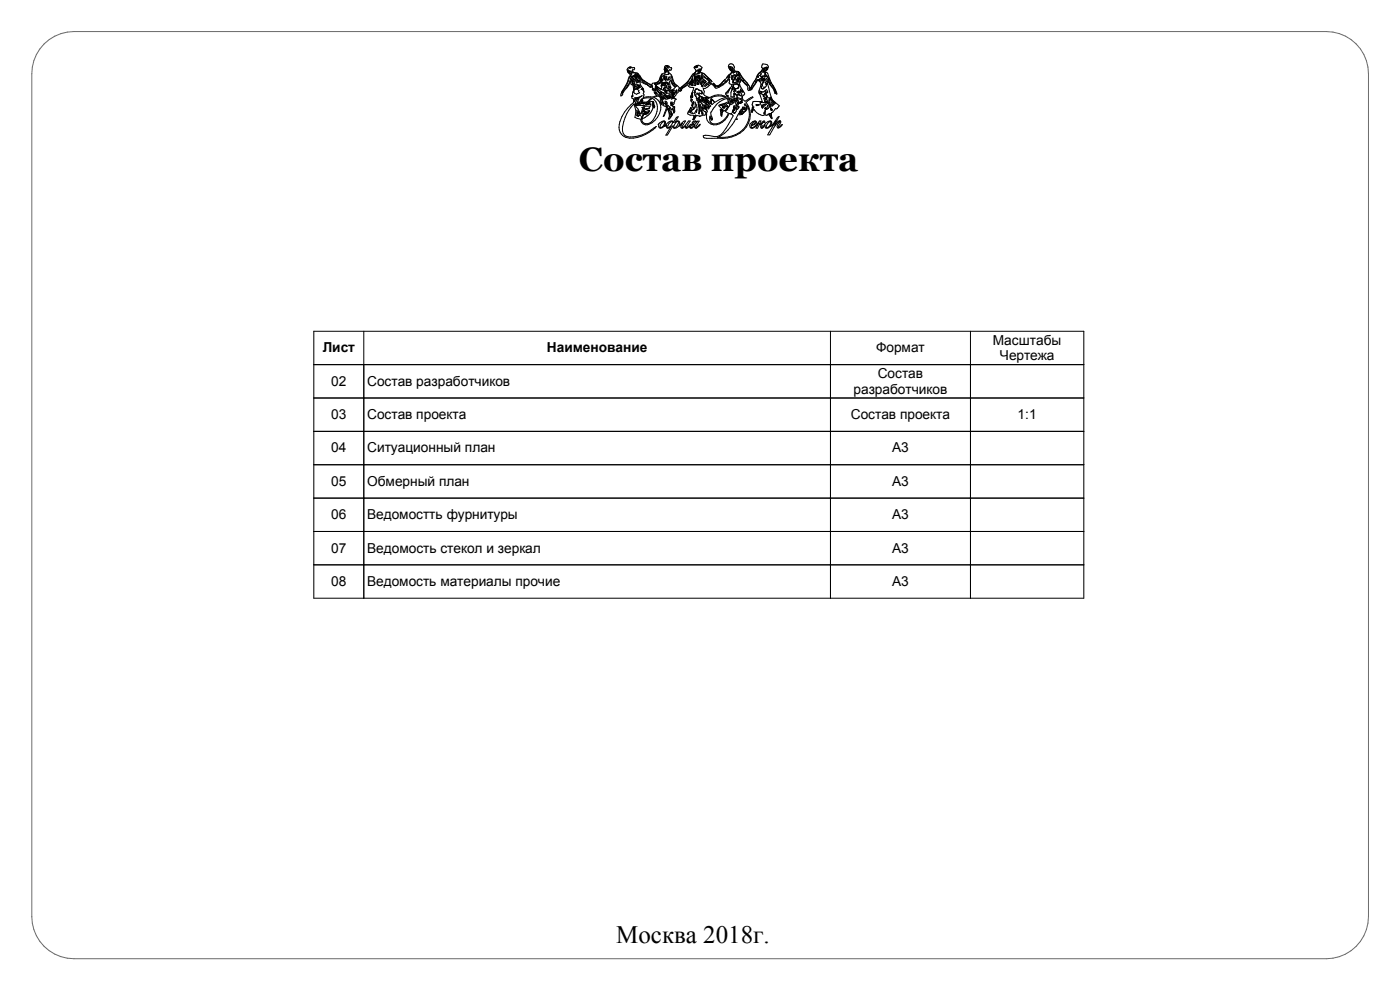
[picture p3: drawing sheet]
<svg xmlns="http://www.w3.org/2000/svg" width="420mm" height="297mm" viewBox="0 0 420 297" stroke-linecap="round" stroke-linejoin="round" font-family="sans-serif">
<path d="M13.2 13.2a12.6 12.6 0 0 1 9-3.7h375.7a12.6 12.6 0 0 1 12.6 12.6v252.6a12.6 12.6 0 0 1-12.6 12.6h-375.7a12.6 12.6 0 0 1-12.7-12.6v-252.6a12.6 12.6 0 0 1 3.7-8.9z" fill="none" stroke="#6a6a6a" stroke-width=".3"/>
<g fill="none" stroke="#000" stroke-width=".3">
<path d="M218.9 19.9l.5 .1-.3 .3 .2 .1 .4-.3 .3 .7-.4 .4-.3-.1h.3l.1-.3h-.5l-.1-.4-.3-.1zM188.3 21l.3 .1-.2 .1zM188.4 21.4l.6-.1-.2 .2 .5-.2v.4l-.3 .4-.1-.3-.4-.1zM188.7 20.3h.2v-.2a1.05 1.05 0 0 0-.7 1.2 1.05 1.05 0 0 0 1.1 .9l-.1 .3a2.88 2.88 0 0 0-1 2.3l-1.4 2.3 .3-.3a8.3 8.3 0 0 0 1.7-3.6l.4 .7-.8 1.7h-.2l.1 .2-1.1 1-.7 1.1 .3-.7-.2 .1-.3 1.5 .5-.5a2.84 2.84 0 0 1 1.3-2l1-2a.9 .9 0 0 0 .8 1.2 3 3 0 0 1-.1 2.5l-.1 .7h.2l-.4 .2 .1 .5 .4 .3v1.1a9.8 9.8 0 0 0-4.2 8.1 3.5 3.5 0 0 0 4.3 2.5 11.6 11.6 0 0 0 6.8-3.5 11.4 11.4 0 0 1-8.5 3.1 2.29 2.29 0 0 1-1.6-3.1 12.5 12.5 0 0 1 3.3-6.7 4.7 4.7 0 0 1 .4 4l1.6 .5a2.04 2.04 0 0 0 1.4 1.7 2.04 2.04 0 0 0 2.1-.6 5.4 5.4 0 0 0 2.4-5.7 3.2 3.2 0 0 0-1.8-1.9l1.1-.4 .4 .1 .4 .4v1.1a2.1 2.1 0 0 0 1.9 1.7l-1 2.8 1.1-2.3a2.73 2.73 0 0 1 .4 3.1l.7-.5 .5-1.1a1.05 1.05 0 0 1-.1-1.5l.3 .4 .1 .8h.2l.2-.5v-1.3l-.7-.2 .5-.7-.1-.4 .3-.7 .5-.2-.9-.4 1.5-1.8v-.6l.6 .3 .3-.2 .4-.7 1.6-1 .5 .7 1.2 .2-.6 1.8v.2l.3-.5v1.2l-.1 .3v-.6l-.2 .1v.3l-.2-.1 .1-.6-.2 .8 .1 .2a1.27 1.27 0 0 0 .4 1.5l-.2 .8 .5-1.3v.8l-1 2.3 .4-.3 .1 .1 .2-.3M188.7 20.3h.1M188.7 20.3l.6 .1-.3-.1 .3-.1h-.3l.2-.1 .6 .3 .5-.2 .1 .4-.2 .3h-.4v.3l.4 .5a1.7 1.7 0 0 1 1.8 1 5.7 5.7 0 0 0 3.5 2.6l.3-.4 1.1-.2 .8-.5-1.1 1 1.3-.3-.2-.1a.58 .58 0 0 0 .3-1l-.3 .3 .9-2h.2l-.4 .7 .2 .1 .5-.4 .1 .2 .1-.3 1.3-.2-.4-1.1-.4 .6-.7 .3 .6-.5-.2-.1-.3-.6 .3-.9 .7-.2h-.3l.5 .8-.1-.8 .8 .6 .3-.1-.1 .8a.41 .41 0 0 0-.4-.1 .41 .41 0 0 0-.3 .3 1.28 1.28 0 0 0 .8 1.3 4.7 4.7 0 0 0 1.7 3.1l.7 .7 .3 .1 .3-.3a10.7 10.7 0 0 0 3.4-3.9l.7-.4M189.2 23l.6 .1 .3-.4 .2 .2 1 1.9-.4 .1-.5-1.2-.1 .2-.6-.8 .6 1.3 .2 .7-.6 .2v-.8l-.2 .6-.4-1.5 .4 1 .1-.5 .2 .3-.1-.5zM189.6 21.6l1.2 .4a1.87 1.87 0 0 1-1.7 .9l.4-.6zM190.2 25.6l.1 .2zM190.4 25.5l.5-.1 .4 .3h.5l-.7-.3 .6 .1 .4 .4h-.7l.7 .3-.3 .1-1.2-.3 .8 .3 .1 .2-.2-.1-.1 .3h-.3l.8 .4-.2 .3 .4 .4-.9 .5-.9-.6 .2-.8 .5-.2-.4 .1-.2-.6 .3-.4zM190.4 29.3l1.4-.2 .8-.4-.9 .7-1 .2h.8l-1.3 .9 .2-.6h.4l-.4-.3 .5-.1zM190.4 25.1h.1"/>
<path d="M190.6 30.8l.9-.6-.1 .8-.9 .1zM190.8 22.7l.5 .4-.4-.7-.1 .2-.2-.1 .1 .4-.4-.2 1.3 1.9 .2-.1-.4-.2-.2-.3 .3 .2-.7-1.5M191.1 22.4l1.1 1.6-.3 .2zM191.3 34l-.1 .3 .2 .5M191.3 34l-.2-1-.1 1.7 .4 .1M191.4 33.3l.7 1.4-.4-.1zM191.4 34.8h.1M191.5 29.6l.1 .1-.1 .1zM192 30.8h.1M192.4 31.6h-.1M192.4 29.7l-.5 1.1 .1 .2h-.5l.2-.3 .1 .2zM192.6 30.9l-1.9 .5 1.7 .2"/>
<path d="M192.6 30.9h.8l-.5 .3 1.2-.5-.8 1-.6-.1 .6 .2-.4 .6-.3-.2 .3 .3-.7 1.6-.8-1.4-1-1.2 .2-.3 .3 .5 1.4-.1M192.6 36.3l-.1-.4 .3-.4a4.9 4.9 0 0 0 3.1-3.4l-.1-.5 .3 .7 .3-.3-.3-.8a.58 .58 0 0 0 0-.6 .58 .58 0 0 0-.6-.2l-.4 .2-.5-.2 1.1-.9a4 4 0 0 1 .9 5.3 2.55 2.55 0 0 1-3.6 2l-.4-.5M192.7 26.7v.1M192.8 34.5l.3 .1-.6 1.1-.1-.6zM193 30.7l-.3-.9a3.6 3.6 0 0 1 2.7-.4l-1.2 1.1-1.6 .4M193 30.7h.1M193 30.7h-.4l.1-1.1-.3 .6v.7l.1-.6 .1 .6M193.1 32.6l1.6 .5v.2l-1.1 .8h-1l.2-.8 .5-.2v.4v-.3l-.4 .3 .7-.1-.7-.4zM193.1 34.3h.1a1.96 1.96 0 0 0 1.7-1.1 1.54 1.54 0 0 1-1.8 1.1zM193.4 33.7l.6-.2-.4 .4h-.2l.3-.1zM194.4 31.3h.1M194.6 30.6l-.5 .4 .2 .3-.3-.2-.2 .4 .2-.2 .1 .1 .3-.1"/>
<path d="M194.6 30.6l.2 .4M194.7 30.7l.6 .8-.5-.5M194.7 30.7l.1 .3M194.8 31h.1M194.8 31.1l-.3 .2v-.4l-.3 .2 .2 .2M194.8 31v.1M195 31.8l-.3 .8v-.2l-1 .3-.5-.2 .3-.7h1.5M195.5 25.7l-.6-.3a4.8 4.8 0 0 1-2.9-2.4l-.9-1 .4 .9 1.5 1.7 1.3 .8-2.1-.9-.2 .1 .1 .7 .8 1.2 .2 .6-.5-.7-.3 .4 .4-.4v.3M195.5 25.7h.1M195.6 25.7l-.5 .3-.8-.5 .9 .7 .6-.5-.1 1.2 .6 .3 .1 .8 .6 .6a3.1 3.1 0 0 1-2.5 .4l-1.5 .2 .2-1.8-.5-.6M195.8 30.6l.2 .1 .3 1.3-.6-.8 .2-.2zM195.9 26.6l.2-.1v.5l-.3-.2z"/>
<path d="M196.5 27.7l.4 .2-.1 .3zM196.5 27l.2 .1-.2-.6 .4 .5-.3-1 1.3 1.8M196.5 27l-.1-.2 1.1 1.7 .7-.1-1.1-1.3 .7 .8M196.8 25.4l1.4-.5 .3-.5-.1 2.3-1-.6zM196.9 25.7a3.6 3.6 0 0 0 3 1.4l-.3-.4-.7 .1 .4-.6 .2 .2 .2-.2 .7 .5 .2-.2 .3 .3-.1 .3-.2-.2-.7 .2M196.9 25.7l-.6-.7 1.1 1.4-.7-.6a3.6 3.6 0 0 0 5.6 1.2l-1.2 .6-.3-.2 1.1-.4-1.2 .2-.8-.1M197.7 28.7h.5l.3 .4 1.4 .6-1-.2 .1 .2h-.2zM197.9 27.8l.1 .2zM198.1 23.2l.3 .6-.3 .1zM198.2 27.6l1.5 .7 .1 .2h-.4l.6 .4v-.2l.2 .1 1.8-1.1-1 1.4-.7 .3-.4-.3h.7l.4-.3a2.08 2.08 0 0 1-2.5-.7l-.5-.1 .5-.1zM198.2 28.7l1.2 .4 .2 .3zM198.3 29.1l.5 .5z"/>
<path d="M198.4 23.1l.5 1-.2 .1h-.3zM198.4 29.8l.4 .3-.1 .8 .3-.1 .4 .2-.3 .3-.7-.5zM198.5 24l.1 .2zM198.6 36.8l.7-.3a1.44 1.44 0 0 1-1.2 1.7v-.8zM198.6 25.3l.1 .4h-.2zM198.9 24.6l.3 1.1-.4-.1zM198.9 25h.1M199.1 31.3h.1M199.1 23l.3 .9-.3-.2zM199.1 24.8h.4l.1-.3 .2 .6 .1-.5 .8 1.5h-.9l.2-.2-.1-.3-.6-.8 .5 1h-.4zM199.3 27.2l.8 .2-.2 .2 .2 .1-.6-.1 .2-.1zM199.3 22.9l.4 .1v.4l.3-.5-.2 1.2z"/>
<path d="M199.4 20.5l.6 .1-.3 .1 .2 .2h.3l-.7 .4 .2-.3-.1-.3-.2 .1zM199.5 20.1l.3 .2zM199.5 30.3l.6 .4v.4l-.5-.3zM199.6 31l.5 .2-.1 .8zM199.9 27.1h.1M200.2 29.7a3.4 3.4 0 0 0 2.2-1.7l-.8 .7 1.4-1.8-.1 .8v-.2a3.3 3.3 0 0 1-2.7 2.2zM200.3 24.7l.3 .7zM200.4 32.7l.4 .1 .6 1.2-.2 .3h.3l-.4 .9zM200.5 31.7l-.1-.2-.2 .8 .5 .2M200.5 31.7l.6 .5-.1 .2-.3-.1 .4 .3-.4-.1M200.7 32.5h.1M200.7 37l.5-.5h.6a1.85 1.85 0 0 1-1.5 1.7z"/>
<path d="M200.7 25.9l.4 .4zM200.8 23l-.2 .7 .2 .2-.6 .1zM201 24.3l.2-.2a3.2 3.2 0 0 0 1.4 2.1l-.5 .5-.8 .3-.4-1.5zM201.3 22.8l.5 1.2a1.92 1.92 0 0 0 1.2 1.8l-.4 .1-.9-.8-.4-1.1zM201.5 31.6l.3-.5-.2-.5h-.4l.3 .3-.3 .1 .4 .2h-.4l.3 .3-.2 .1h.2M201.7 32.5l.5-.3v1.1zM202.1 28.9l-.1 .3 .2-.2-.7 .7zM202.5 36.7h.1M202.5 36.7l1-1.7-.6 .3-.9 1.4-.1-.3a1.79 1.79 0 0 0-2.2 1.2l-.4 .1 .4-.9-.1-.4h-1l-1.1 1h.1l.1 .9a1.23 1.23 0 0 0 1.5-.4l.7-.4v.6l.5 .3 .9-.5-1.5 2.6 .5-.1 1.6-2.7 .2 .7a3.8 3.8 0 0 0 2.6-1.4 .79 .79 0 0 0 .1 1.4l.8-.6 .3 .6 1-.5 .2 .5a1.22 1.22 0 0 0 1.3-.8M202.5 36.7a.95 .95 0 0 1 1.2-.4l.2 .7-.2 .7 1.3-1.3 .7-.1-1.1 1.9 .5-.1 1.4-1.8h.6l-1.1 2 1.3-1h.3v.4l-.5 .1v.3l.4 .1 .9-.7-.7-.4a.7 .7 0 0 1 .5-.8 .7 .7 0 0 1 .8 .4l.3-.4h.5l-1.1 1.9h.4l.9-1v.3l-1.1 .9-.5-.2 .1-.5M202.6 36.9l.5-.5 .4 .1a1.53 1.53 0 0 1-1.3 1.7v-.5zM204.1 26.7l-.2-.2-.3 .2 .2 .4 .4-.1 .1-.2-.2-.1"/>
<path d="M207 24.7l.7-1 .1-1-.2 .1a11.6 11.6 0 0 1-3.4 3.7l.2 .2 .5-.7 .6-.2 .9-.9 .3 .1 .3-.5v.2M207.1 33.7h.1M207.5 25.1l.3-1-1.1 1.4 .8-.4M207.5 29.7l.3 .3-.3-.1-.1 .2zM207.7 33l.5-.9-.2 .7 .5-.6v-1.6l.3 .6a2.99 2.99 0 0 1 .1 2.5l.1-.8-.5 1.1-1.4-.2 .2-.3-.2 .2M207.8 23.6l-.8 1.3zM208 22.5l.7 1v2.1l-.5 .1 .3-2.6-.2 .2zM208.3 36.6l.5-.1-.1 .6-.4 .2-.2-.1zM208.3 34.9h.1M208.3 23.4l-.6 2.3-.3-.2zM208.4 22.1v.1M208.4 23.4h-.1"/>
<path d="M208.4 37.6h.1M208.5 27.2h.1M208.5 27.2l.3-.6 .2 .2 .2-.2 .5 .5 .9 .2h-.2l.4 .5-.4 .2 .2 .2-.4-.2M208.5 27.2l.2 .5-.4-.2-.1 .2 .3 1 .5 .4-.1 .3h1l-.2-.3 .2-.2-.2-.3 .3 .2-.1-.3-.9-.3 .1-.3 1.1 .1M208.5 34.6l.2-.1v.2l-.8 1.1zM208.5 21.8l-.4 .4 .3-.1M208.9 23l.5-.2-.2 .4 1.2 1.7 .3 1 .2-.2-.1 .3-.4-.2v-.9l-.1 .3h-.2l-.4-.9-.2-.2 .2 .4-1.2-1.8 .6 2.6 .2-.6 .2 .5-.3 .1h.4l-.7-2.2M209.1 29.7l1 .1 .2 .3-.6-.3 .4 .4h-.6l-.4-.1zM209.3 30.5h.8h-.3l1.1 .9-.6 1.2-.2-1.2-.4 .4 .1 1 .1 .2 .1-.4 .1 .5-.3 1h-.2l.1-1.8-.2-.8 .2-.1-.2-.3h.2v-.2zM209.4 22.9l.2 .4zM209.6 23.1l-.1-.4 .2-.1 .1 .6 .1-.2 .5 .7v-.6M209.6 23.1l.4 1v-.4l1.5 2.2 .5-.3-1.3-1.4 .2 .1"/>
<path d="M209.6 21.7l-.3-.4h.7l-.1-.2 .3-.4h-.5l-.2 .4-.3-.1-.7 .8M209.6 21.7l.4 .1-.5 .1v.3l-.2-.1 .2-.3-.5 .4h-.6M210.2 28h.1M210.2 28.9l.6 .3-.1 .1zM210.4 23.1h.1M210.4 23.1l-.1-.5a2.08 2.08 0 0 0 1.6 1.9l-.3-.3a.95 .95 0 0 1-.8-1.2 4.2 4.2 0 0 1 2.2 1.8h-.6l.4 .1-.3 .6-.4-.2 .1-.2-.2 .1-.4-.5-.7-.3M210.4 30l1.2 .4-.3 .4-.8-.4 .2-.1zM210.5 29.3l.2 .4 1 .6-.7-.2-.4-.3zM210.6 29.7h.1M210.9 29.3h.3l.9 .6-.2 .1v-.2l-.3 .1 .2 .3-.7-.4zM210.9 24.3v.1M210.9 22l2.7 2.5z"/>
<path d="M211 31.7l.7 .6 .4 .7-.8-.8 .9 1.1-.5 .8-.1-.7-.3 .1-.7-.9 .1 1.2 .2 .1-.2 .2 .2 .1h-.2h-.2l-.1-1 .3-.9 .1 .2 .6 .1-.6-.3zM211.6 29.3l.4-.1-.1-.1 .9 .2-.6 .4zM211.7 29.2h.1M211.8 30.6l1.4 1.1-.2 .3-.5-.2 .2 .3-.4-.2 .5 .4-.2 .3-1.4-1.1 .9-.1-.4-.3 .8 .5-1-.6zM212.1 29.8v.1M212.1 30.7l-.2-.2h.3l.2-.2-.1-.2h.1l.9 .9M212.2 30.7l1.5 .6 .6-.6-.9-.9 .1 .4-.4-.3 .3 .6-.3-.2 .4 .8-.2-.1M212.9 35.3l.6 .7 .3-.5a2.12 2.12 0 0 1 .3-3.1l.3-.4a5.6 5.6 0 0 1 3.6-2.5l.6 .9-2.9 1.2 .7 1.1 .5 .3v.1l-.4-.2 .3 .3-.4 .7-.1-1-.2-.1v.1l.1 1.3 .2 .1-.1 .2 .2 .3a1.64 1.64 0 0 1 .8-1.7l1.2 .8a4.2 4.2 0 0 1-5 3 1.59 1.59 0 0 1-.6-1.6M213 34.8l.5 1.1zM213.2 29.4a4.4 4.4 0 0 1 4.4-.2l-1.7 .6-1.4 .8zM215.2 25.8l.8-.4 1.6-1.7-.5 .6a2.89 2.89 0 0 1-1.9 1.5zM216.1 31.5h.1"/>
<path d="M217.2 32.4h.1M217.6 31l.1 .1M217.6 31l-1.5 .5M217.7 31.1l-1 .5-.6-.1M217.7 24.2l-.2 .3zM217.9 31.8l.2-.2 .2 .2-.2 .1 .4 .1-.9 1.1 .6-.2 .7-1.2-.2-.8-.2 .1 .2-.4-.8 .8-1.1 .6-.1 .1 .3-.1-.1 .4 .5-.3-.2 .3M217.9 31.8l-.5 .2-.1 .4M218 28.5l.3 .2 .1-.1v.3zM218.3 29.5l.6-.1-.1 .7zM218.8 26.8l.3-.3-.7 1.3-.6 .1zM218.9 24.4l-.1 .6 .8 .4-.2 .5-.6 .9M218.9 24.3v.1"/>
<path d="M218.9 24.3v-.6l-.8 .6a6.1 6.1 0 0 1-3.5 2.1l-.7-.9-.7-.5-.4 .6a2.38 2.38 0 0 1-1.8 .9 1.59 1.59 0 0 1 .1 1.8l.2 .3 1.7 .6a4.5 4.5 0 0 1 4.9-.1h.6l-.5-.5-.3-.7 1.1-1.1M219 20.5l.2 .4h.2l-.1 .2zM219.2 29.4h1.3l-.1 .2-.2-.1 .2 .7-.6-.3 .5 .6-.1 .3-.3 .1-.1-.6-.3 .1 .2 .7-.5 .3-.2-1 .1 .2 .4-.7-.1 .1zM219.5 30.2h.2l-.2 .2zM219.6 26.6h.1M219.6 21.7l-.6 .6 1 .5 .3-.1-.2-.2h.6M219.6 21.7l.4-.5-.1 .7 .3-.2-.1-.4 .2 .4 .2-.1 .1-.2-.4-1 .2-.2a1.09 1.09 0 0 0-1.4-1l-.3 .1a1.18 1.18 0 0 0 .4 1.8l.4 .3v.3l-1.6 1.7 .9-.9 .2 .6-.1 .2-.2-.5-.3 .5h.2a4.9 4.9 0 0 1-2.4 2.3l-.8 .4-1.4-1.1 .8 .9-.1 .1-1.9-1.5-.3-.8-.3 .1-1.1-1h-.4l-.2-.2 .3-.3-.2-.4-.8-.2 .3-.2 .5-1.2-.5-.4-.6-.3-.5 .3v.3h.3l-.5 .2 .1-.4-.6 .3 1-.6h-.2l-.9 .6 .6 .9-.3 .7M219.6 26.6l.3 .2-.4 .2-.2 2h1l-.2-.8h.3M219.8 26.4l.5-.1zM219.9 26l-.3 .6M219.9 26l.2-.5-.2-.2h.9l.1-.2 .2 .1 .1-.2 .4 .7 .1-.5-.1 1.1-.4 .3-.6-.1M220 33.1l-.1-.2-.1 .4 .3-.1-.4 .4 .7 .4-.1-.2 .6-.6-.5-1.5-.3 .1 .2 .9-.3-.5 .4 .8-.1 .1-.2-.3-.1 .3"/>
<path d="M220.3 28.3l.1-.1zM220.3 23.3l.3 .3-.2 .4-.2-.1zM220.4 26.9l.1 .1M220.4 23.5v.1M220.5 27l.3 .4-.6-.5 .1 .5h-.2l.3 .6h-.2h.3l.1 .2M220.6 28.2l.3 .2-.5-.1M220.6 26.5l.1 .1M220.7 26.6l-.3-.1 .2 .4-.3-.2 .1 .2M220.7 22.5l.4-.8-.4-.3a1.09 1.09 0 0 1 1.4 .8l.4 .7a9.7 9.7 0 0 1 2.4 3.4l.3-.1 .7-1.1-.6 1.2 .2 .1-.8 .1 .2 .4 1.1-1.1 .8-1.4 .1 .2 .3-.8-.3-.2-.9 1.4 .7-1.2a4.4 4.4 0 0 1 1.9-2.7l.2-.7-.3-.3 .2-.8a1.51 1.51 0 0 1 1.8 .5l-.1 .5a.89 .89 0 0 1-.9 .9v.3l.8 .5 1 2.7 .6 1M220.9 29.5l-.2 .1 .2 .7-.3-.2 .3 .4-.2 .6 .3 .6h-.2l.3 1M220.9 29.4l1.6 .6 .2 .2-.2-.2v.3l-.4 .2 .4-.1 .2 .3h-.4M220.9 29.4v.1"/>
<path d="M220.9 28.5h.8l.4 .2-.6-.5 .7-.6 .3 .6v1.4l-1.5-.4zM221.1 32.7h.1M221.3 23.4l-.3 .5-.1-.1v.9l-.3 .3-.2-.3M221.3 27.4l.3-.1-.3 .3 .2 .1 .4-.4v.3l-.8 .2zM221.4 34.4a2.62 2.62 0 0 0 2.7-2l.1-.7a6.8 6.8 0 0 1-5.6 9.3l-3.3 .2a11.6 11.6 0 0 0 5.4-5.5h.5l-.3-.4zM221.4 21.5l1.4 2 .2 .5-.2 .1 .4-.1 1.3 1.6a6.8 6.8 0 0 1-3.1-4zM221.4 21.5h.1M221.5 32h.1M221.5 22.5l-.1-.4-.2 .7-.1-.3-.3 .2-.2 .3 .4-.3-.5 .6-1-.4 .2 .2h-.1l-.1 .6 .3-.1v1.2l.2-.9 .1 1 .3-.2M221.5 22.5h.1M221.5 32l.3 .1-.7 .6M221.5 22.5l.2 .7-.3 .2 .2 .1-.4 1.1 .1-1.2"/>
<path d="M221.6 23.7l.2 .8-.3 .1zM221.9 33.4l.2 .5-.5 .2zM222.1 33.1l.4 1-.2 .1zM222.2 26.7l.2 .7-.4 .1zM222.3 27.3h.1M222.3 30.7v.1M222.3 30.8l-.2 .2-1-1.4 .2 .7 .6 .6-.3 .1v-.3l-.2 .3-.1-.3-.1 .2 .3 .4-.2 .7 .2 .2v-.2M222.3 32.8l.6 1.1-.3 .1zM222.6 27l.4 .6-.2-.2v.2zM222.8 32.1v.4l.7 .5-.3-1 .5 .7 .1-.3 .2 .2-.9 1a1.32 1.32 0 0 1-.3-1.5zM223.5 31.1l.4 .4-.4 .2-.2-.4zM224 31.9l-.1 .4-.1-.1z"/>
<path d="M225 37.1l.8-.6 .6-.2 .5 .2v.4l-1.6 .8 .1 .5 .3 .1 1.1-.7 1.1-1.3 .4-.1-.4 .9 1.3-.9 .2 .4-.2 .2-.2-.3-.6 .7 .2 .4-.1 .6 .5-.3a1.85 1.85 0 0 1 2.5-1.4v.6l-.4 .6 .7-.4 1.3-1.9 .6-.5-1.2 2.6 .3-.4a1.41 1.41 0 0 1 1.3-.9l.1 .4-.8 1.6 1.3-.9-.9 .9h-.6a2.27 2.27 0 0 1 .7-1.8 7.5 7.5 0 0 0-3 4h-.6l2.6-4.2a3.7 3.7 0 0 1-2.2 2 .66 .66 0 0 1-1.2-.1v-.7l-.5 .8-.6 .2-.1-1.1h-.5l-.5 1.1h-.5l.8-1.6-.4 .5a1.68 1.68 0 0 1-2 1l-.3-.8zM225.9 36.8l.7-.4-.4 .7-.8 .4zM226 32.1h.2l-.5 1.3zM226.8 31.5l1-.1-.8 .3v-.2zM227.1 23h.1M228 30.7l1.6-.1-.3-.4 .6-.5 .5 1.3-1.7 1.4 .2-.4-.3 .3-.1-.5 1.2-.6-1.3 .4zM228.2 22.2l.2-.1-.3 .2zM228.3 23.4l-.4 .3 .1 .3-.4-.2M228.4 23.4l-.1 .3h.5l-.3 .3 .6-.4-.4 .6h-.9l-.4-.4 .4 .3-.2-.3M228.4 23.4l.3-.2 .3 .3 .5-.1-.7 .8 .2 .2 .7-.5-.8 .7h.2l-.3 .3-.1 .4-.3 .1 .2 .2M228.6 25.6h.1M228.8 22.9l-.5 .5"/>
<path d="M228.8 22.9v.1M228.8 23h.9l.2-.5 .1 .4 .2-.1 .2 .3-.5 .4 .3 .3-.1 .3-.6 .7 .5 .2-.3 .2 .4 .1-.2 .1-.3 .8-.5-.1 .3 .3h-.3l-.1 .2-.6-.1-.1-.5 .5-.3-.1-.1M228.9 28.7l1-.4-.2 1-.4-.2zM229 20.5l.3 .8h-.2v-.2l-.4 .5 .5 .1v-.3l.5 .6-.1 .2-.1-.4 .1 .8-1.1 .4-.3-.1 .1-.4-.6 .2-.2 .4-.2-.1a1.71 1.71 0 0 1 1.1-1.5zM229.1 29.6a.83 .83 0 0 0 1.1-.9l-.2 .9zM229.2 20.3l.4 .2v-.2l.4-.1-.2 .2h.4v.4l-.3-.1 .1 .2-.2-.1-.1 .3-.4-.2zM229.5 33.2l.1 .8-.4 .1zM229.6 32.3l.1-.1-.1 .5-.2-.1zM229.7 30.7l.3-.1-.1 .3zM229.7 30.4l.3 .1zM229.8 27.9l.6-.3h-.2l.1-.4-.2 .6-.8 .4 .7-1.4a1.41 1.41 0 0 1-1.4 .7l-.2 .1 .1-.1-.6-.2 .4 .2 .1 .4-.6-.2 .1 .2a1.36 1.36 0 0 0 1.9 0M230 20.2l.3 .1z"/>
<path d="M230.3 31.6l.2 .9-.8 .3zM230.3 36.9l.8-.5 .1 .7a1.49 1.49 0 0 1-1.2 1.2l-.1-.4zM230.5 23.3l.5 1.6 .2 .2 .1-.3 .6 .9 .9 2.1-.3-.5-.1 .2a3.3 3.3 0 0 0-1.5-2.4l-.4-1.1zM230.6 30.8l.5 1.3-.1 .1zM230.7 34.1l.5-.1 .2 1.2zM231.1 29.8l.1-.4 .2 .3 .1-.3a4.6 4.6 0 0 0 2.2 2.2l-.1 .4a.73 .73 0 0 1-1 .6l-.2 .3a2.08 2.08 0 0 0-.8 2.7l-1.1-1.4-.5 .4-.5-.2a1.48 1.48 0 0 1-2-.3l-1.3-1.3-.6 .9-.1-.4 .4-1.5-.3-.5 .4-.9h2.7l-1.1-2.8a3.3 3.3 0 0 0 .4-3.1l-.7-.5-1.7 2.7-1.1 .5-.2-1.3-2.5-2.5 .5 .8-.4 .6a6.1 6.1 0 0 0 1.5 3.1l-.7 1 .1 .9 .7 .5 1.7-1.1 .6-.2 .1 .2-2.1 1.5a6.7 6.7 0 0 1-4.3 10.3 35.5 35.5 0 0 1-8.2 .3l-.3-.6a4.1 4.1 0 0 1 3.3 .2 2.79 2.79 0 0 0 2.6-1.3l3.1-4.9-.6-.5v-.3l-.2 .3-.4-.2a4.7 4.7 0 0 1-5.5 3.2 2.56 2.56 0 0 1-1.3-3.1l-2 .8-1-.3-1 1.3-.2-.1 .3-.5v-.8h-1.1l-.7-.4 1-1.9-.7 1.3 .5 .2M231.1 29.8l.1 .1M231.2 29.9l.2-.1v.2l-.1 1.9-.2-.1M231.2 32.5l.3 .2-.2-.3 .4 .5h-.3l.1 .2-.2-.1zM231.6 30.7l.5 .6-.4 .1v.4zM231.6 30l1 .9-.2 .3-.2-.5-.6-.3zM231.9 25.7l.8 1.3 .4 1.2-.5-.5-.1 .3a5.5 5.5 0 0 0-1.6-2.7l-.6-1.1v1l1.1 4.2-.2-.3-.1 .3-.5-.2 .2 .6-.1 .7 .4 1.3"/>
<path d="M94.1 99.3h231v80h-231zM109.1 99.3v80M249.1 99.3v80M291.1 99.3v80M325.1 109.3h-231M325.1 119.3h-231M325.1 129.3h-231M325.1 139.3h-231M325.1 149.3h-231M325.1 159.3h-231M325.1 169.3h-231"/>
</g>
<text font-size="10.2" x="173.7" y="51.2">Состав проекта</text>
<text font-size="7.5" x="184.9" y="282.6">Москва 2018г.</text>
<g font-size="4.1">
<text x="96.8" y="105.6">Лист</text>
<text x="164.1" y="105.6">Наименование</text>
<text x="262.8" y="105.6">Формат</text>
<text x="297.9" y="103.3">Масштабы</text>
<text x="300" y="108">Чертежа</text>
<text x="263.3" y="113.3">Состав</text>
<text x="99.4" y="115.6">02</text>
<text x="110.1" y="115.6">Состав разработчиков</text>
<text x="256.1" y="118">разработчиков</text>
<text x="99.4" y="125.6">03</text>
<text x="110.1" y="125.6">Состав проекта</text>
<text x="255.2" y="125.6">Состав проекта</text>
<text x="305.3" y="125.6">1:1</text>
<text x="99.4" y="135.6">04</text>
<text x="110.1" y="135.6">Ситуационный план</text>
<text x="267.6" y="135.6">А3</text>
<text x="99.4" y="145.6">05</text>
<text x="110.1" y="145.6">Обмерный план</text>
<text x="267.6" y="145.6">А3</text>
<text x="99.4" y="155.6">06</text>
<text x="110.1" y="155.6">Ведомостть фурнитуры</text>
<text x="267.6" y="155.6">А3</text>
<text x="99.4" y="165.6">07</text>
<text x="110.1" y="165.6">Ведомость стекол и зеркал</text>
<text x="267.6" y="165.6">А3</text>
<text x="99.4" y="175.6">08</text>
<text x="110.1" y="175.6">Ведомость материалы прочие</text>
<text x="267.6" y="175.6">А3</text>
</g>
</svg>
